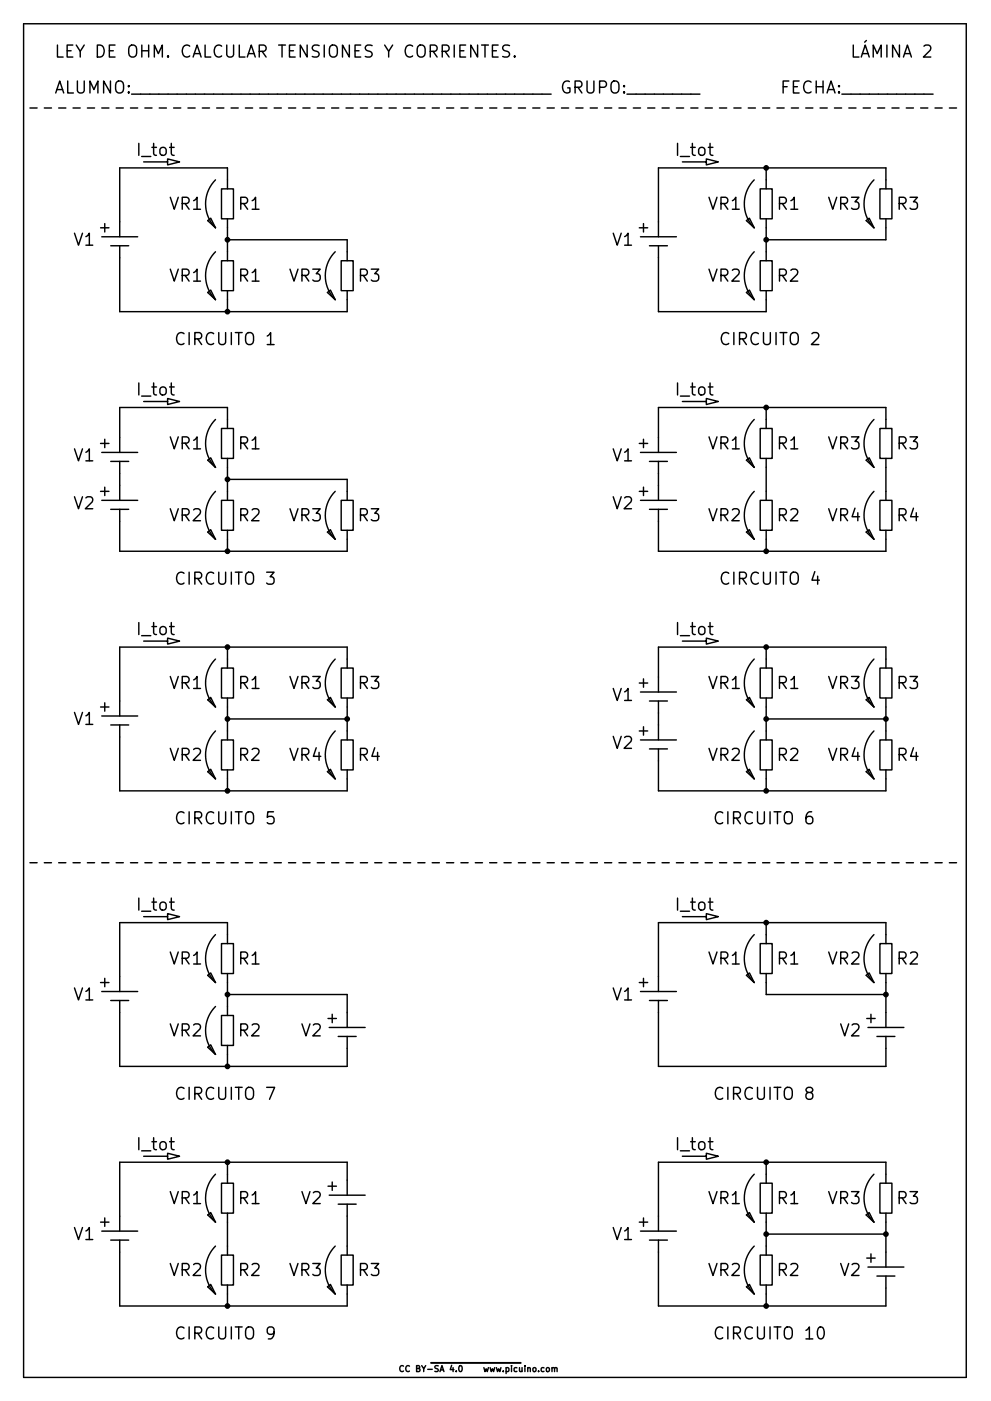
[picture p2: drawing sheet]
<svg xmlns="http://www.w3.org/2000/svg" width="210mm" height="297mm" viewBox="0 0 210 297" stroke-linecap="round" stroke-linejoin="round" font-family="sans-serif">
<g fill="none" stroke="#000" stroke-width=".3">
<path d="M5 5h200v287h-200zM104.5 10.8h.8M105.7 9.6h-1.2v2.5h1.2M108.1 9.7l-1-.1a.62 .62 0 0 0-.5 .6 .62 .62 0 0 0 .5 .6 .93 .93 0 0 1 1 .6 .65 .65 0 0 1-.5 .7l-.9-.1M109.2 11.9l.1 .1-.1 .1-.1-.1 .1-.1v.2M181 9.6v2.5h1.2M182.7 12.1l.9-2.5 .8 2.5M183 11.4h1.2M183.8 8.6l-.3 .3M185.3 12.1v-2.5l.8 1.8 .9-1.8v2.5M188.2 9.6v2.5M190.8 9.6v2.5l-1.4-2.5v2.5"/>
<path d="M191.7 12.1l.8-2.5 .9 2.5M191.9 11.4h1.2M196 9.8l.4-.2h.6a.69 .69 0 0 1 .4 1l-1.5 1.5h1.6M30.5 34.3h5.1v-.6l2.5 .6-2.5 .7v-.7M45.7 38.1a7.2 7.2 0 0 0 0 10.2M144.8 34.3h5.1v-.6l2.5 .6-2.5 .7v-.7M160 38.1a7.2 7.2 0 0 0 0 10.2M162.6 35.6v4.4M185.4 38.1a7.2 7.2 0 0 0 0 10.2M21.3 48.3h1.8M21.6 50.2h7.6M22.2 47.4v1.8"/>
<path d="M23.5 52.1h3.8M25.4 52.1v14h48.3v-4.5M44.1 46.8l.6-.5 1 2zM45.7 53.4a7.2 7.2 0 0 0 0 10.1M47 40h2.5v6.4h-2.5zM47 55.3h2.5v6.3h-2.5zM48.3 40v-4.4h-22.9v14.6M48.3 46.4v8.9M48.3 50.8h25.4v4.5M71.1 53.4a7.2 7.2 0 0 0 0 10.1M72.4 55.3h2.5v6.3h-2.5zM135.6 48.3h1.8"/>
<path d="M135.9 50.2h7.6M136.5 47.4v1.8M137.8 52.1h3.8M139.7 52.1v14h22.9v-4.5M158.4 46.8l.6-.5 1 2zM160 53.4a7.2 7.2 0 0 0 0 10.1M161.3 40h2.5v6.4h-2.5zM161.3 55.3h2.5v6.3h-2.5zM162.6 46.4v8.9M183.8 46.8l.6-.5 1 2zM186.7 40h2.5v6.4h-2.5zM188 40v-4.4h-48.3v14.6"/>
<path d="M188 46.4v4.4h-25.4M44.1 62l.6-.5 1 2zM48.3 61.6v4.5M56.7 71.2l.7-.7v2.6M56.7 73.1h1.4M69.5 62l.6-.5 1 2zM158.4 62l.6-.5 1 2zM172.3 70.8l.3-.3h.6a.69 .69 0 0 1 .4 1.1l-1.5 1.5h1.6M21.3 94h1.8M21.6 95.9h7.6M22.2 93.1v1.8M23.5 97.8h3.8"/>
<path d="M25.4 97.8v8.3M30.5 85.1h5.1v-.6l2.5 .6-2.5 .7v-.7M44.1 97.6l.6-.5 1 2zM45.7 88.9a7.2 7.2 0 0 0 0 10.2M47 90.8h2.5v6.4h-2.5zM48.3 90.8v-4.4h-22.9v9.5M48.3 97.2v8.9M135.6 94h1.8M135.9 95.9h7.6M136.5 93.1v1.8M137.8 97.8h3.8M139.7 97.8v8.3"/>
<path d="M144.8 85.1h5.1v-.6l2.5 .6-2.5 .7v-.7M158.4 97.6l.6-.5 1 2zM160 88.9a7.2 7.2 0 0 0 0 10.2M161.3 90.8h2.5v6.4h-2.5zM162.6 86.4v4.4M162.6 97.2v8.9M183.8 97.6l.6-.5 1 2zM185.4 88.9a7.2 7.2 0 0 0 0 10.2M186.7 90.8h2.5v6.4h-2.5zM188 90.8v-4.4h-48.3v9.5M188 97.2v8.9M21.3 104.2h1.8"/>
<path d="M21.6 106.1h7.6M22.2 103.3v1.8M23.5 108h3.8M25.4 108v8.9h48.3v-4.5M44.1 112.8l.6-.5 1 2zM45.7 104.2a7.2 7.2 0 0 0 0 10.1M47 106.1h2.5v6.3h-2.5zM48.3 112.4v4.5M48.3 101.6h25.4v4.5M69.5 112.8l.6-.5 1 2zM71.1 104.2a7.2 7.2 0 0 0 0 10.1M72.4 106.1h2.5v6.3h-2.5z"/>
<path d="M135.6 104.2h1.8M135.9 106.1h7.6M136.5 103.3v1.8M137.8 108h3.8M139.7 108v8.9h48.3v-4.5M158.4 112.8l.6-.5 1 2zM160 104.2a7.2 7.2 0 0 0 0 10.1M161.3 106.1h2.5v6.3h-2.5zM162.6 112.4v4.5M183.8 112.8l.6-.5 1 2zM185.4 104.2a7.2 7.2 0 0 0 0 10.1M186.7 106.1h2.5v6.3h-2.5z"/>
<path d="M30.5 135.9h5.1v-.6l2.5 .6-2.5 .7v-.7M45.7 139.7a7.2 7.2 0 0 0 0 10.2M48.3 137.2v4.4M56.6 121.3h1.5l-.8 1a.69 .69 0 0 1 .8 .5v.6l-.2 .3-1 .2-.3-.3M71.1 139.7a7.2 7.2 0 0 0 0 10.2M144.8 135.9h5.1v-.6l2.5 .6-2.5 .7v-.7M160 139.7a7.2 7.2 0 0 0 0 10.2M162.6 137.2v4.4M172.9 121.2l-.6 1.8h1.5M185.4 139.7a7.2 7.2 0 0 0 0 10.2M21.3 149.9h1.8M21.6 151.8h7.6"/>
<path d="M22.2 149v1.8M23.5 153.7h3.8M25.4 153.7v14h48.3v-4.5M44.1 148.4l.6-.5 1 2zM45.7 155a7.2 7.2 0 0 0 0 10.1M47 141.6h2.5v6.4h-2.5zM47 156.9h2.5v6.3h-2.5zM48.3 148v8.9M48.3 152.4h25.4M69.5 148.4l.6-.5 1 2zM71.1 155a7.2 7.2 0 0 0 0 10.1M72.4 141.6h2.5v6.4h-2.5z"/>
<path d="M72.4 156.9h2.5v6.3h-2.5zM73.7 141.6v-4.4h-48.3v14.6M73.7 148v8.9M135.6 144.8h1.8M135.6 155h1.8M135.9 146.7h7.6M135.9 156.9h7.6M136.5 143.9v1.8M136.5 154.1v1.8M137.8 148.6h3.8M137.8 158.8h3.8M139.7 158.8v8.9h48.3v-4.5"/>
<path d="M139.7 148.6v8.3M158.4 148.4l.6-.5 1 2zM160 155a7.2 7.2 0 0 0 0 10.1M161.3 141.6h2.5v6.4h-2.5zM161.3 156.9h2.5v6.3h-2.5zM162.6 148v8.9M162.6 152.4h25.4M183.8 148.4l.6-.5 1 2zM185.4 155a7.2 7.2 0 0 0 0 10.1M186.7 156.9h2.5v6.3h-2.5zM186.7 141.6h2.5v6.4h-2.5zM188 141.6v-4.4h-48.3v9.5"/>
<path d="M188 148v8.9M44.1 163.6l.6-.5 1 2zM48.3 163.2v4.5M58 172.1h-1.2l-.1 1.2 .4-.2 .8 .1 .2 .4-.1 .8-.3 .3h-.6l-.4-.3M69.5 163.6l.6-.5 1 2zM158.4 163.6l.6-.5 1 2zM162.6 163.2v4.5M172.2 172.1a1.01 1.01 0 0 0-1.2 1.1v1l.2 .3 .8 .2 .3-.3 .1-.8-.2-.4-.7-.1-.5 .5M183.8 163.6l.6-.5 1 2zM30.5 194.3h5.1v-.6l2.5 .6-2.5 .7v-.7M45.7 198.2a7.2 7.2 0 0 0 0 10.1M144.8 194.3h5.1v-.6l2.5 .6-2.5 .7v-.7"/>
<path d="M160 198.2a7.2 7.2 0 0 0 0 10.1M162.6 195.6v4.5M185.4 198.2a7.2 7.2 0 0 0 0 10.1M21.3 208.3h1.8M21.6 210.2h7.6M22.2 207.4v1.8M23.5 212.1h3.8M25.4 212.1v14h48.3v-6.4M44.1 206.8l.6-.5 1 2zM45.7 213.4a7.2 7.2 0 0 0 0 10.2M47 215.3h2.5v6.4h-2.5zM47 200.1h2.5v6.3h-2.5z"/>
<path d="M48.3 200.1v-4.5h-22.9v14.6M48.3 206.4v8.9M48.3 210.9h25.4v6.9M69.6 215.9h1.8M69.8 217.8h7.7M70.5 215v1.8M71.8 219.7h3.8M135.6 208.3h1.8M135.9 210.2h7.6M136.5 207.4v1.8M137.8 212.1h3.8M139.7 212.1v14h48.3v-6.4"/>
<path d="M158.4 206.8l.6-.5 1 2zM161.3 200.1h2.5v6.3h-2.5zM162.6 206.4v4.5h25.4M183.8 206.8l.6-.5 1 2zM183.9 215.9h1.8M184.1 217.8h7.7M184.8 215v1.8M186.1 219.7h3.8M186.7 200.1h2.5v6.3h-2.5zM188 200.1v-4.5h-48.3v14.6M188 206.4v11.4M44.1 222l.6-.5 1 2.1z"/>
<path d="M48.3 221.7v4.4M56.6 230.5h1.7l-1.1 2.6M171.5 231.6l-.3-.1a.53 .53 0 0 1-.2-.6 .53 .53 0 0 1 .5-.4l.7 .2a.53 .53 0 0 1 .2 .5 .53 .53 0 0 1-.4 .4l-.8 .1-.2 .4v.5l.5 .5h.5l.4-.5-.1-.7-.3-.3M21.3 259.1h1.8M22.2 258.2v1.8M30.5 245.1h5.1v-.6l2.5 .6-2.5 .7v-.7M44.1 257.6l.6-.5 1 2zM45.7 249a7.2 7.2 0 0 0 0 10.1M47 250.9h2.5v6.3h-2.5zM48.3 246.4v4.5M48.3 257.2v8.9M69.6 251.5h1.8"/>
<path d="M69.8 253.4h7.7M70.5 250.6v1.8M71.8 255.3h3.8M73.7 253.4v-7h-48.3v14.6M73.7 255.3v10.8M135.6 259.1h1.8M136.5 258.2v1.8M144.8 245.1h5.1v-.6l2.5 .6-2.5 .7v-.7M158.4 257.6l.6-.5 1 2zM160 249a7.2 7.2 0 0 0 0 10.1M161.3 250.9h2.5v6.3h-2.5zM162.6 246.4v4.5"/>
<path d="M162.6 257.2v8.9M183.8 257.6l.6-.5 1 2zM185.4 249a7.2 7.2 0 0 0 0 10.1M186.7 250.9h2.5v6.3h-2.5zM188 250.9v-4.5h-48.3v14.6M188 257.2v11.4M21.6 261h7.6M23.5 262.9h3.8M25.4 262.9v14h48.3v-4.4M44.1 272.8l.6-.5 1 2.1zM45.7 264.2a7.2 7.2 0 0 0 0 10.2M47 266.1h2.5v6.4h-2.5z"/>
<path d="M48.3 272.5v4.4M69.5 272.8l.6-.5 1 2.1zM71.1 264.2a7.2 7.2 0 0 0 0 10.2M72.4 266.1h2.5v6.4h-2.5zM135.9 261h7.6M137.8 262.9h3.8M139.7 262.9v14h48.3v-6.4M158.4 272.8l.6-.5 1 2.1zM160 264.2a7.2 7.2 0 0 0 0 10.2M161.3 266.1h2.5v6.4h-2.5zM162.6 272.5v4.4M162.6 261.7h25.4"/>
<path d="M183.9 266.7h1.8M184.1 268.6h7.7M184.8 265.8v1.8M186.1 270.5h3.8M58.1 282.4l-.4 .5-.8-.1-.2-.4v-.6l.2-.3 .8-.2 .3 .3a1.68 1.68 0 0 1-.6 2.3h-.5M85.6 289.7a.56 .56 0 0 0-.8 .5 .56 .56 0 0 0 .8 .5M97.5 289.7l.1-.2a.68 .68 0 0 1 .5 .7 .68 .68 0 0 1-.5 .6l-.3-.5zM117.1 290.1l.5-.1 .1 .8M117.7 290.1l.1-.1h.3l.1 .8M173.7 281.6a.61 .61 0 0 1 .6-.3 .61 .61 0 0 1 .4 .5 1.31 1.31 0 0 1-.7 2.1 1.55 1.55 0 0 1-.3-2.3z"/>
</g>
<path d="M91.4 289h19.1" fill="none" stroke="#000" stroke-width=".41"/>
<path d="M6.3 22.9h198.2M6.3 182.9h198.2" fill="none" stroke="#000" stroke-width=".3" stroke-dasharray="1.5 1.5"/>
<g fill="#000" stroke="#000" stroke-width=".3">
<circle cx="162.6" cy="35.6" r=".46"/>
<circle cx="48.3" cy="50.8" r=".46"/>
<circle cx="162.6" cy="50.8" r=".46"/>
<circle cx="48.3" cy="66.1" r=".46"/>
<circle cx="162.6" cy="86.4" r=".46"/>
<circle cx="48.3" cy="101.6" r=".46"/>
<circle cx="48.3" cy="116.9" r=".46"/>
<circle cx="162.6" cy="116.9" r=".46"/>
<circle cx="48.3" cy="137.2" r=".46"/>
<circle cx="162.6" cy="137.2" r=".46"/>
<circle cx="48.3" cy="152.4" r=".46"/>
<circle cx="73.7" cy="152.4" r=".46"/>
<circle cx="162.6" cy="152.4" r=".46"/>
<circle cx="188" cy="152.4" r=".46"/>
<circle cx="48.3" cy="167.7" r=".46"/>
<circle cx="162.6" cy="167.7" r=".46"/>
<circle cx="162.6" cy="195.6" r=".46"/>
<circle cx="48.3" cy="210.9" r=".46"/>
<circle cx="188" cy="210.9" r=".46"/>
<circle cx="48.3" cy="226.1" r=".46"/>
<circle cx="48.3" cy="246.4" r=".46"/>
<circle cx="162.6" cy="246.4" r=".46"/>
<circle cx="48.3" cy="276.9" r=".46"/>
<circle cx="162.6" cy="261.7" r=".46"/>
<circle cx="162.6" cy="276.9" r=".46"/>
<circle cx="188" cy="261.7" r=".46"/>
</g>
<g font-size="3.5">
<text x="11.4" y="12.2">LEY DE OHM. CALCULAR TENSIONES Y CORRIENTES.</text>
<text x="11.4" y="19.8">ALUMNO:______________________________________________ GRUPO:________</text>
<text x="165.1" y="19.8">FECHA:__________</text>
<text x="29.3" y="33.1">I_tot</text>
<text x="143.6" y="33.1">I_tot</text>
<text x="36" y="44.5">VR1</text>
<text x="50.7" y="44.5">R1</text>
<text x="150.3" y="44.5">VR1</text>
<text x="165" y="44.5">R1</text>
<text x="175.7" y="44.5">VR3</text>
<text x="190.4" y="44.5">R3</text>
<text x="15.7" y="52.1">V1</text>
<text x="130" y="52.1">V1</text>
<text x="36" y="59.7">VR1</text>
<text x="50.7" y="59.7">R1</text>
<text x="61.4" y="59.7">VR3</text>
<text x="76.1" y="59.7">R3</text>
<text x="150.3" y="59.7">VR2</text>
<text x="165" y="59.7">R2</text>
<text x="36.8" y="73.2">CIRCUITO 1</text>
<text x="152.4" y="73.2">CIRCUITO 2</text>
<text x="29.3" y="83.9">I_tot</text>
<text x="143.6" y="83.9">I_tot</text>
<text x="36" y="95.3">VR1</text>
<text x="50.7" y="95.3">R1</text>
<text x="150.3" y="95.3">VR1</text>
<text x="165" y="95.3">R1</text>
<text x="175.7" y="95.3">VR3</text>
<text x="190.4" y="95.3">R3</text>
<text x="15.7" y="97.8">V1</text>
<text x="130" y="97.8">V1</text>
<text x="15.7" y="108">V2</text>
<text x="130" y="108">V2</text>
<text x="36" y="110.5">VR2</text>
<text x="50.7" y="110.5">R2</text>
<text x="61.4" y="110.5">VR3</text>
<text x="76.1" y="110.5">R3</text>
<text x="150.3" y="110.5">VR2</text>
<text x="165" y="110.5">R2</text>
<text x="175.7" y="110.5">VR4</text>
<text x="190.4" y="110.5">R4</text>
<text x="36.8" y="124">CIRCUITO 3</text>
<text x="152.4" y="124">CIRCUITO 4</text>
<text x="29.3" y="134.7">I_tot</text>
<text x="143.6" y="134.7">I_tot</text>
<text x="36" y="146.1">VR1</text>
<text x="50.7" y="146.1">R1</text>
<text x="61.4" y="146.1">VR3</text>
<text x="76.1" y="146.1">R3</text>
<text x="130" y="148.6">V1</text>
<text x="150.3" y="146.1">VR1</text>
<text x="165" y="146.1">R1</text>
<text x="175.7" y="146.1">VR3</text>
<text x="190.4" y="146.1">R3</text>
<text x="15.7" y="153.7">V1</text>
<text x="36" y="161.3">VR2</text>
<text x="50.7" y="161.3">R2</text>
<text x="61.4" y="161.3">VR4</text>
<text x="76.1" y="161.3">R4</text>
<text x="130" y="158.8">V2</text>
<text x="150.3" y="161.3">VR2</text>
<text x="165" y="161.3">R2</text>
<text x="175.7" y="161.3">VR4</text>
<text x="190.4" y="161.3">R4</text>
<text x="36.8" y="174.8">CIRCUITO 5</text>
<text x="151.1" y="174.8">CIRCUITO 6</text>
<text x="29.3" y="193.1">I_tot</text>
<text x="143.6" y="193.1">I_tot</text>
<text x="36" y="204.5">VR1</text>
<text x="50.7" y="204.5">R1</text>
<text x="150.3" y="204.5">VR1</text>
<text x="165" y="204.5">R1</text>
<text x="175.7" y="204.5">VR2</text>
<text x="190.4" y="204.5">R2</text>
<text x="15.7" y="212.1">V1</text>
<text x="130" y="212.1">V1</text>
<text x="36" y="219.7">VR2</text>
<text x="50.7" y="219.7">R2</text>
<text x="64" y="219.7">V2</text>
<text x="178.3" y="219.7">V2</text>
<text x="36.8" y="233.2">CIRCUITO 7</text>
<text x="151.1" y="233.2">CIRCUITO 8</text>
<text x="29.3" y="243.9">I_tot</text>
<text x="143.6" y="243.9">I_tot</text>
<text x="36" y="255.3">VR1</text>
<text x="50.7" y="255.3">R1</text>
<text x="64" y="255.3">V2</text>
<text x="150.3" y="255.3">VR1</text>
<text x="165" y="255.3">R1</text>
<text x="175.7" y="255.3">VR3</text>
<text x="190.4" y="255.3">R3</text>
<text x="15.7" y="262.9">V1</text>
<text x="130" y="262.9">V1</text>
<text x="36" y="270.5">VR2</text>
<text x="50.7" y="270.5">R2</text>
<text x="61.4" y="270.5">VR3</text>
<text x="76.1" y="270.5">R3</text>
<text x="150.3" y="270.5">VR2</text>
<text x="165" y="270.5">R2</text>
<text x="178.3" y="270.5">V2</text>
<text x="36.8" y="284">CIRCUITO 9</text>
<text x="151.1" y="284">CIRCUITO 10</text>
</g>
<g font-size="1.8">
<text x="85.7" y="290.9">CC BY-SA 4.0</text>
<text x="103" y="290.9">www.picuino.com</text>
</g>
</svg>
